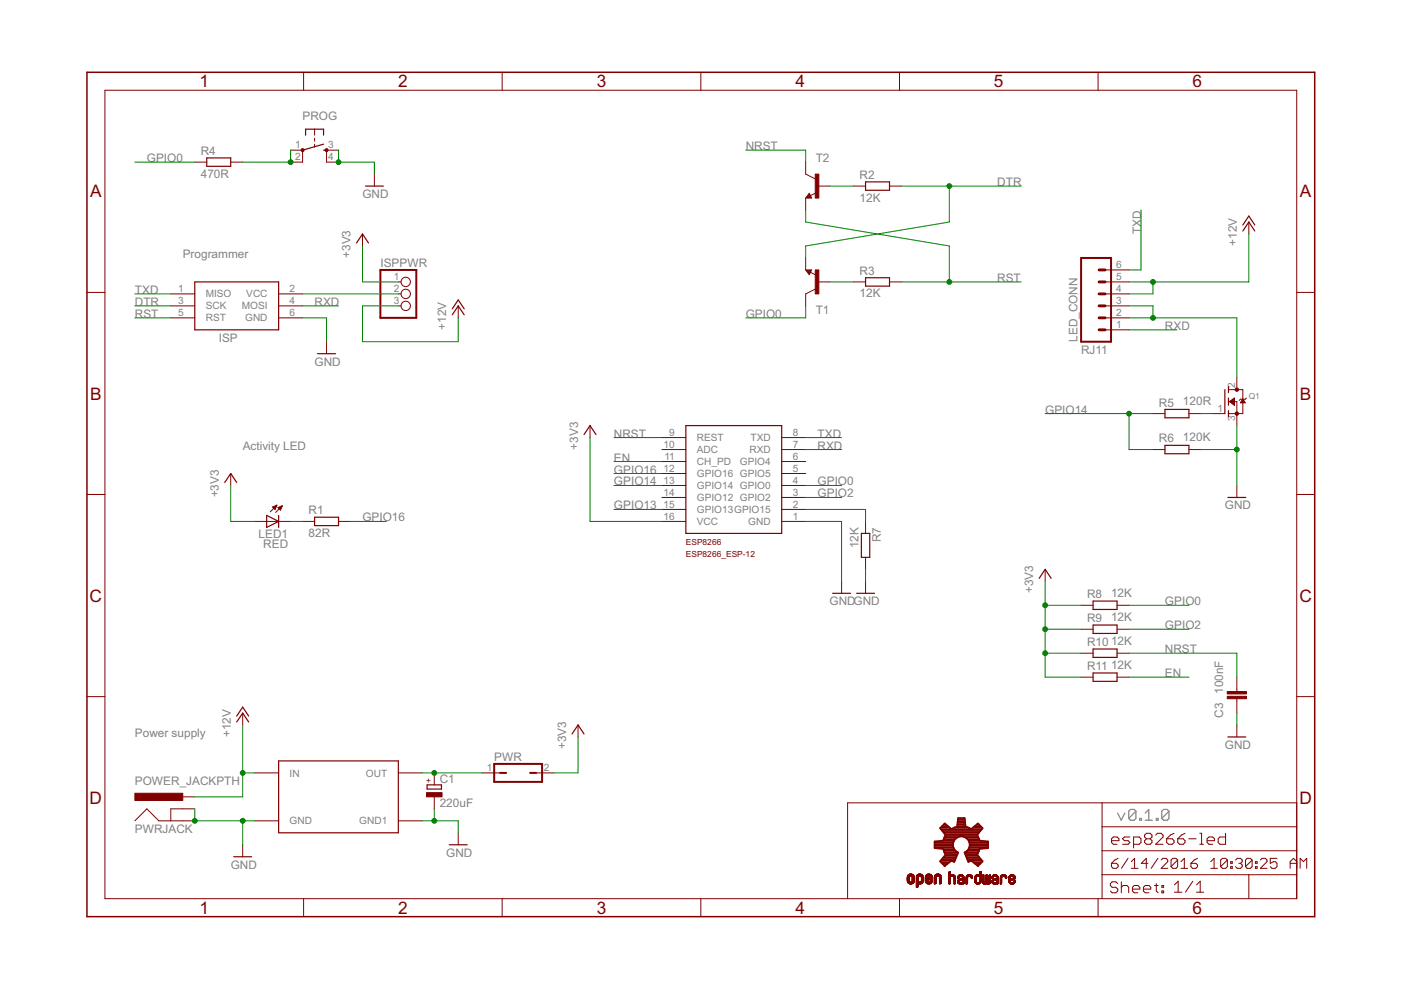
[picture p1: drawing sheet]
<svg xmlns="http://www.w3.org/2000/svg" width="297mm" height="210mm" viewBox="0 0 297 210" stroke-linecap="round" stroke-linejoin="round" font-family="sans-serif">
<path d="M237 172.4l.7 1.5 .8-1.5M240.8 172l-.3-.4h-.8l-.4 .4v1.5M240.8 172v1.5l-.3 .4h-.8l-.4-.4M240.8 172l-1.5 1.5M241.6 173.5h.4v.4h-.4zM242.8 173.9h1.5M242.8 172.4l.8-.8v2.3M245.2 173.5h.3v.4h-.3zM247.8 172l-.3-.4h-.8l-.4 .4v1.5M247.8 172v1.5l-.3 .4h-.8l-.4-.4M247.8 172l-1.5 1.5" fill="none" stroke="#808080" stroke-width=".25"/>
<path d="M80.6 57.2h7.7v10.2h-7.7zM229.2 54.7h6.4v17.8h-6.4zM104.8 162h10.1v3.8h-10.1zM106 163.9h1.3M112.4 163.9h1.3" fill="none" stroke="#800000" stroke-width=".42"/>
<path d="M233 59.8h1.3M233 57.2h1.3M233 64.9h1.3M233 67.4h1.3M233 69.9h1.3M233 62.3h1.3" fill="none" stroke="#800000" stroke-width=".61"/>
<g fill="none" stroke="#800000" stroke-width=".21">
<path d="M22.2 19.1h252.7v171.4h-252.7zM64.4 15.3v3.8M106.5 15.3v3.8M148.6 15.3v3.8M190.7 15.3v3.8M232.8 15.3v3.8M41.3 34.4h2.5M48.9 34.4h2.6M61.6 31.8h2.6v2.6h-2.6M66.7 27.4v1.3M66.7 29.3v.6M66.7 30.6v.6"/>
<path d="M71.8 31.8h-2.6v2.6h2.6M79.4 36.9v2.6M170.8 34.4v2.5l2 1M173.4 39.5h2.5M181 39.5h2.5M188.6 39.5h2.5M76.9 49.6v2.6M84.5 59.8h.5M170.8 57.2h1.3l-.5 1.1zM170.8 42v2.5M170.8 54.7v2.5M171.6 41l.5 1h-1.3z"/>
<path d="M171.8 57.7l1.2 .6M173 40.9l-1.2 .6M173.4 59.8h2.5M181 59.8h2.5M188.6 59.8h2.5M234.3 59.8h5.1M234.3 57.2h5.1M264.8 47.1v2.5M18.4 62h3.8M36.2 67.4h5.1M36.2 64.9h5.1M36.2 62.3h5.1"/>
<path d="M59.1 67.4h5.1M59.1 64.9h5.1M59.1 62.3h5.1M69.2 72.5v2.5M84.5 64.9h.5M84.5 62.3h.5M97.2 64.9v2.5M172.8 61.3l-2 1v2.6M234.3 69.9h5.1M234.3 67.4h5.1M234.3 64.9h5.1M234.3 62.3h5.1"/>
<path d="M274.9 62h3.8M125.1 90.2v2.6M140.3 97.9h5.1M140.3 95.3h5.1M140.3 92.8h5.1M165.7 97.9h5.1M165.7 95.3h5.1M165.7 92.8h5.1M244.5 95.3h2.5M244.5 87.7h2.5M252.1 95.3h2.5M252.1 87.7h2.5"/>
<path d="M257.2 87.7h2.5M260.5 82.6h3v5.1h-3M260.5 85.2h1.7v5M260.7 85.2l1-.8v1.5zM260.8 85.1h.9M260.9 85.3h.8M261 85h.7M261.1 85.4h.6M261.1 84.8h.6M261.2 85.6h.5M261.3 84.7h.4M261.4 85.7h.3"/>
<path d="M261.5 84.6h.2M261.6 85.8h.1M261.6 84.5h.1M261.7 85.9h.1M262.2 80.1v2.5M263.1 85.3h.8M263.1 85.2h.8M263.2 85.1h.6M263.3 85h.4M263.4 84.8h.2M263.5 84.7h.1M263.5 84.6l.5 .8h-1z"/>
<path d="M264.3 84.4l-.3 .2h-1l-.3 .3M18.4 104.8h3.8M48.9 100.4v2.5M54 110.6h7.6M57.8 107.5h.7M57.9 107.6h.6M58 107.8h.4M58.1 107.4h.5M58.2 107.9h.2M58.3 108h.1M58.4 107.3h.2M58.6 107.1h.1"/>
<path d="M58.7 107.1l-1.4 1.4M58.7 107.1l-.9 .4M58.7 107.1l-.4 .9-.5-.5M58.9 107.6h.8M58.9 107.6l.6 .5M59.1 107.8h.5M59.2 107.9h.4M59.2 107.5h.5M59.3 108h.2M59.4 108.1h.1M59.5 107.4h.3M59.8 107.3h.1"/>
<path d="M59.8 107.3l-1.4 1.3M59.8 107.3l-.9 .3M59.8 107.3l-.3 .8M64.2 110.6h2.5M71.8 110.6h2.5M140.3 110.6h5.1M140.3 108h5.1M140.3 105.5h5.1M140.3 102.9h5.1M140.3 100.4h5.1M165.7 110.6h5.1M165.7 108h5.1"/>
<path d="M165.7 105.5h5.1M165.7 102.9h5.1M165.7 100.4h5.1M183.5 110.6v2.5M183.5 118.2v2.5M262.2 102.9v2.6M274.9 104.8h3.8M178.4 123.3v2.5M183.5 123.3v2.5M221.6 120.7v2.6M229.2 128.3h2.6M229.2 133.4h2.6"/>
<path d="M229.2 138.5h2.6M236.8 128.3h2.6M236.8 133.4h2.6M236.8 138.5h2.6M18.4 147.7h3.8M51.5 151.2v2.5M122.6 153.7v2.6M229.2 143.6h2.6M236.8 143.6h2.6M262.2 143.6v3M262.2 148.1v3.1M262.2 153.7v2.6"/>
<path d="M274.9 147.7h3.8M28.6 174l2.5-2.5 2.6 2.5h7.6M38.8 169h2.5M41.3 171.5h-5.1v2.5M51.5 179.1v2.6M54 163.9h5.1M54 174h5.1M84.5 163.9h5M84.5 174h5M92.1 163.9v2.5M92.1 169v2.5M97.2 176.6v2.5"/>
<path d="M102.2 163.9h3.8M113.7 163.9h3.8M233.7 170.2v20.3M233.7 175.3h41.2M235.7 178.2h1.5v-.4l-.4-.3h-.7l-.4 .3v.8l.4 .4h.7M239.6 177.5h-1.2l-.4 .3 .4 .4h.8l.4 .4-.4 .4h-1.2M240.3 179h1.2l.4-.4v-.8l-.4-.3h-1.2v2.3M243.1 177.8l-.4 .4v.4l.4 .4h.8l.3-.4v-.4l-.3-.4M243.1 177.8l-.4-.3v-.4l.4-.4h.8l.3 .4v.4l-.3 .3M243.1 177.8h.8M245 177.1l.4-.4h.8l.4 .4v.4l-1.6 1.5h1.6M247.4 177.8h1.1l.4 .4v.4l-.4 .4h-.7l-.4-.4z"/>
<path d="M248.9 176.7l-.8 .4-.7 .7M249.7 177.8h1.2l.3 .4v.4l-.3 .4h-.8l-.4-.4zM251.2 176.7l-.7 .4-.8 .7M252 177.8h1.6M254.4 179h.8M254.4 176.7h.4v2.3M255.9 178.2h1.6v-.4l-.4-.3h-.8l-.4 .3v.8l.4 .4h.8M259.8 176.7v2.3h-1.1l-.4-.4v-.8l.4-.3h1.1M274.9 170.2h-95.2v20.3M64.4 190.5v3.9M106.5 190.5v3.9M148.6 190.5v3.9"/>
<path d="M190.7 190.5v3.9M192.4 186.7h.3M192.4 186.6h.3M192.4 186.5h.3M192.4 186.4h.3M192.4 186.3h.3M192.4 186.2h.3M192.4 186.1h.3M192.4 186h.3M192.4 186.9l.5 .1M192.4 186.9h.4M192.4 186.8l.4 .1"/>
<path d="M192.4 186.8h.4M192.4 185.9h.4M192.4 187h.6M192.4 187h1.4M192.4 185.7h1.3M192.5 185.6h1.2M192.5 187.1h1.2M192.6 187.2h1.1M192.6 187.2h1M192.6 185.5h1M192.7 187.3h.8M192.7 185.4h.8"/>
<path d="M192.7 185.4h.7M192.8 186h-.4M192.8 185.8h-.4M192.9 187.4h.4M192.9 185.8h-.5M193 185.3h.3M193 185.7h-.6M193.2 185.7h.6M193.3 185.8h.5M193.3 187h.5M193.4 186.9h.4M193.4 185.8h.4"/>
<path d="M193.4 185.9h.4M193.4 186.8h.4M193.4 186.7h.4M193.4 186.6h.4M193.4 186.5h.4M193.4 186.4h.4M193.4 186.3h.4M193.4 186.2h.4M193.4 186.1h.4M193.4 186h.4M193.7 187.1h-1.2M193.8 187h-.6"/>
<path d="M193.8 186.8h-.4M194.3 186.9l.5 .1M194.3 188.1h.1M194.3 187.7h.4M194.3 188h.3M194.3 187.9h.4M194.3 187.8h.4M194.3 187.6h.4M194.3 187.5h.4M194.3 187.4h.4M194.3 187.1h1.3M194.3 187h1.4"/>
<path d="M194.3 187h.6M194.3 186.9h.4M194.3 186.8l.4 .1M194.3 186.8h.4M194.3 186.7h.4M194.3 186.6h.4M194.3 186.5h.4M194.3 186.4h.4M194.3 186.3h.4M194.3 186.2h.4M194.3 186.1h.4M194.3 186h.4"/>
<path d="M194.3 185.9h.4M194.4 185.7h.5M194.4 185.7h1.3M194.4 185.6h1.2M194.5 185.5h1M194.6 188l-.3 .1M194.6 185.4h.8M194.7 187.9l-.4 .1M194.7 185.4h.6M194.7 185.9h-.4M194.8 185.8h-.5M194.8 187.4h.4"/>
<path d="M194.9 185.3h.3M195.1 185.7h.6M195.2 187h.5M195.2 185.8h.5M195.3 185.8h.4M195.3 186.9h.4M195.3 185.9h.4M195.3 186.8h.4M195.3 186h.4M195.4 186.7h.3M195.4 186.6h.3M195.4 186.5h.3"/>
<path d="M195.4 186.4h.3M195.4 186.3h.3M195.4 186.2h.3M195.4 186.1h.3M195.4 186h.3M195.4 187.3l-1.1 .1M195.4 187.3h-1.1M195.5 187.2l-1.2 .1M195.6 187.2h-1.3M195.6 187.1l-1.3 .1M195.7 186.9l-.5 .1M195.7 186.8l-.4 .1"/>
<path d="M196.2 186.8l.4 .1M196.2 186.8h.4M196.2 186.2l1.4 .1M196.2 186.2h.4M196.2 186.1h.4M196.2 186h.4M196.2 185.9h.4M196.2 186.9l.5 .1M196.2 187h.6M196.2 186.9h.4M196.3 187h1.3M196.3 187.1h1.2"/>
<path d="M196.3 185.7h1.3M196.3 185.6h1.2M196.4 185.5h1.1M196.4 187.2h1M196.4 185.5h1M196.5 187.3h.8M196.5 185.4h.8M196.6 185.4h.7M196.6 186h-.4M196.6 186.7h-.4M196.6 185.9h-.4M196.7 185.8h-.5"/>
<path d="M196.7 186.7h-.5M196.7 186.2h.9M196.7 187.4h.4M196.8 185.8h-.6M196.8 185.3h.3M196.8 185.7h-.5M196.8 186.2h.8M196.9 186.6h-.7M197 186.1h.6M197 185.7h.6M197.1 186.5h-.9M197.1 186.1h.5"/>
<path d="M197.1 185.8h.5M197.1 187h.5M197.2 185.8h.4M197.2 186.5h-1M197.2 186h.4M197.2 185.9h.4M197.2 186.8h.4M197.3 186.7h.3M197.3 186.6h.3M197.3 186.4h-1.1M197.4 186.6h.2M197.4 186.4h-1.2"/>
<path d="M197.5 187.2h-1.1M197.5 186.5h.1M197.5 186.3h-1.3M197.6 187h-.5M197.6 186.9h-.4M198.1 186.9h.4M198.1 187.2h.4M198.1 187.1h.4M198.1 187h.4M198.1 186.8h.4M198.1 186.7h.4M198.1 186.6h.4"/>
<path d="M198.1 186.5h.4M198.1 186.4h.4M198.1 186.3h.4M198.1 186.2h.4M198.1 186.1h.4M198.1 186h.4M198.1 185.9h.4M198.1 185.8h.5M198.1 187.4h.1M198.2 185.7h.5M198.2 185.7h1.3M198.2 185.6h1.3"/>
<path d="M198.2 185.6h1.2M198.3 185.5h1.1M198.4 185.5h.9M198.4 187.3l-.3 .1M198.4 185.4h.8M198.5 187.3h-.4M198.5 185.4h.7M198.5 185.9h-.4M198.7 185.8h-.6M198.7 185.3h.3M198.9 185.7h.6M199 185.8h.5"/>
<path d="M199.1 185.8h.5M199.1 185.9h.5M199.2 185.9h.4M199.2 186.9h.4M199.2 187.2h.4M199.2 187.1h.4M199.2 187h.4M199.2 186.8h.4M199.2 186.7h.4M199.2 186.6h.4M199.2 186.5h.4M199.2 186.4h.4"/>
<path d="M199.2 186.3h.4M199.2 186.2h.4M199.2 186.1h.4M199.2 186h.4M199.2 187.4h.1M199.5 187.3l-.3 .1M199.5 187.3h-.3M199.6 187.2l-.4 .1M201.2 187.4h.2M201.2 184.9h.3M201.2 185.4h.3M201.2 186.9h.3"/>
<path d="M201.2 187.3h.3M201.2 187.2h.3M201.2 187.1h.3M201.2 187h.3M201.2 186.8h.3M201.2 186.7h.3M201.2 186.6h.3M201.2 186.5h.3M201.2 186.4h.3M201.2 186.3h.3M201.2 186.2h.3M201.2 186.1h.3"/>
<path d="M201.2 186h.3M201.2 185.9h.3M201.2 185.7h1.2M201.2 185.6h1.2M201.2 185.5l1.1 .1M201.2 185.5h1M201.2 185.3h.3M201.2 185.2h.3M201.2 185.1h.3M201.2 185h.3M201.3 184.8h.2M201.4 184.8h.1"/>
<path d="M201.5 187.3l-.3 .1M201.5 187.2l-.3 .1M201.5 186.1h-.3M201.6 185.9h-.4M201.7 185.5h.5M201.7 185.8h-.5M201.8 185.8h-.6M202 185.8h.5M202.1 185.8h.4M202.2 185.9h.3M202.2 185.9h.4M202.2 186h.4"/>
<path d="M202.3 186.1h.3M202.3 186h.3M202.3 186.9h.3M202.3 187.3h.3M202.3 187.2h.3M202.3 187.1h.3M202.3 187h.3M202.3 186.8h.3M202.3 186.7h.3M202.3 186.6h.3M202.3 186.5h.3M202.3 186.4h.3"/>
<path d="M202.3 186.3h.3M202.3 186.2h.3M202.3 187.5h.1M202.4 187.4h-.1M202.5 185.7h-1.3M202.6 187.3l-.3 .1M203 186.9l.3 .1M203 187h.3M203 186.1h.3M203.1 187.1h.3M203.1 187h.3M203.1 186.2h.1"/>
<path d="M203.1 185.9h.3M203.1 187.1l.8 .1M203.1 187.2h.8M203.1 186.6h.7M203.2 187.3h.7M203.2 185.7h1.1M203.2 185.6h1M203.3 186.5h1.1M203.3 186.2h-.3M203.3 185.6h.9M203.3 186.1l-.3 .1M203.3 186.9h-.3"/>
<path d="M203.3 186l-.2 .1M203.4 187.4h.5M203.4 186.8l-.4 .1M203.4 186h-.3M203.4 185.5h.7M203.4 186.8h-.3M203.4 186.4h1M203.4 187.5h.5M203.4 185.9h-.3M203.5 185.5h.5M203.5 185.8h-.4M203.5 186.7l-.4 .1"/>
<path d="M203.6 186.4h.8M203.6 186.7h-.5M203.6 187.5h.1M203.6 185.8h-.5M203.6 186.3h.8M203.8 186.6h-.7M203.8 186.3h.6M203.8 185.8h.5M203.9 186.2h.5M203.9 185.8h.4M204 186.5h-.8M204 185.9h.4"/>
<path d="M204 186.2h.4M204.1 186.5h.3M204.1 186h.3M204.1 185.9h.3M204.1 186.9h.3M204.1 187.4h.2M204.1 187.3h.3M204.1 187.2h.3M204.1 187.1h.3M204.1 187h.3M204.1 186.8h.3M204.1 186.7h.3"/>
<path d="M204.1 186.6h.3M204.1 186.1h.3M204.3 185.7h-1.1M204.4 187.3l-.3 .1M204.9 186.9h.2M204.9 187.3h.2M204.9 187.2h.2M204.9 187.1h.2M204.9 187h.2M204.9 186.8h.2M204.9 186.7h.2M204.9 186.6h.2"/>
<path d="M204.9 186.5h.2M204.9 186.4h.2M204.9 186.3h.2M204.9 186.2h.2M204.9 186.1h.2M204.9 186h.2M204.9 185.9h.3M204.9 187.5h.1M205 185.7h1.1M205 187.4h-.1M205 185.6h1M205.1 185.6h.9"/>
<path d="M205.1 187.3l-.2 .1M205.2 186h-.3M205.2 185.5h.7M205.2 185.9h-.3M205.3 185.5h.5M205.3 185.8h-.4M205.4 185.8h-.5M205.6 185.8h.5M205.8 185.8h.4M205.8 185.9h.4M205.9 186h.3M205.9 185.9h.3"/>
<path d="M205.9 186l.3 .1M205.9 186.2h.2M205.9 186.1h.3M206.1 185.7h-1.1M206.2 186.1l-.3 .1M206.6 186.8h.3M206.6 186.7h.3M206.6 186.6h.3M206.6 186.5h.3M206.6 186.4h.3M206.6 186.3h.3M206.6 186.2h.3"/>
<path d="M206.6 186.1h.3M206.7 186.8h.2M206.7 186.1h.2M206.7 186.9l.3 .1M206.7 186.9h.2M206.7 187l.4 .1M206.7 187h.3M206.7 187.1h.4M206.7 187.1l1.2 .1M206.8 187.2h1.1M206.8 185.7h1.2M206.9 185.6h1.1"/>
<path d="M206.9 187.3h.9M207 186h-.3M207 185.5h1M207 185.9h-.3M207.1 187.4h.5M207.1 185.9h-.4M207.1 185.5h.5M207.1 187.5h.4M207.1 185.8h-.4M207.2 185.8h-.5M207.3 187.5h.1M207.4 185.8h.6"/>
<path d="M207.6 185.8h.4M207.6 187.1h.4M207.6 185.9h.4M207.7 187h.3M207.7 185.9h.3M207.7 185.4h.3M207.7 186.9h.3M207.7 186.8h.3M207.7 186.7h.3M207.7 186.6h.3M207.7 186.5h.3M207.7 186.4h.3"/>
<path d="M207.7 186.3h.3M207.7 186.2h.3M207.7 186.1h.3M207.7 186h.3M207.7 185.3h.3M207.7 185.2h.3M207.7 185.1h.3M207.7 185h.3M207.7 184.9h.3M207.8 184.8h.2M207.9 184.8h.1M208 187.1h-.5"/>
<path d="M208 187h-.4M208 185.7h-1.2M208.3 186.9l.3 .1M208.3 186.9h.3M208.3 186.8h.3M208.3 186.7h.3M208.3 186.6h.3M208.3 186.5h.3M208.3 186.4h.3M208.3 186.3h.3M208.3 186.2h.3M208.3 186.1h.3"/>
<path d="M208.3 186h.3M208.3 185.9h.3M208.3 185.8h.3M208.3 185.7h.3M208.3 185.6h.3M208.3 187.1l1.7 .1M208.3 187.1h.4M208.3 187h.3M208.3 187.2h1.6M208.4 187.2h1.5M208.4 185.5h.2M208.4 187.3h1.5"/>
<path d="M208.4 187.3h1.4M208.5 185.5h.1M208.5 187.4h.5M208.6 187.5h.4M208.8 187.5h.1M208.9 187.1h.5M209 186.9h.3M209 187l.3 .1M209 187h.3M209 186.8h.3M209 186.7h.3M209 186.6h.3"/>
<path d="M209 186.5h.3M209 186.4h.3M209 186.3h.3M209 186.2h.3M209 186.1h.3M209 186h.3M209 185.9h.3M209 185.8h.3M209 185.7h.3M209 185.6h.3M209.1 185.5h.2M209.2 185.5h.1"/>
<path d="M209.2 187.4h.5M209.3 187.5h.4M209.7 187.1h.3M209.7 187h.3M209.7 186.9h.3M209.7 186.8h.3M209.7 186.7h.3M209.7 186.6h.3M209.7 186.5h.3M209.7 186.4h.3M209.7 186.3h.3M209.7 186.2h.3"/>
<path d="M209.7 186.1h.3M209.7 186h.3M209.7 185.9h.3M209.7 185.8h.3M209.7 185.7h.3M209.7 185.6h.3M209.8 185.5h.2M209.9 185.5h.1M210 187.1h-.4M210.3 186.9h.3M210.3 187h.3M210.3 187.1h.4"/>
<path d="M210.3 186.2h.1M210.3 186.1h.3M210.3 186h.3M210.3 187.1l.8 .1M210.4 187.2h.7M210.4 187.2h.8M210.4 187.3h.8M210.4 185.7h1.1M210.5 187.3h.7M210.5 186.2h-.2M210.5 185.6h1M210.5 186.1l-.2 .1"/>
<path d="M210.5 185.6h.9M210.6 186l-.3 .1M210.6 187.4h.6M210.6 186.8h-.3M210.6 185.9h-.3M210.6 185.5h.7M210.7 186.8h-.4M210.7 186.4h.9M210.7 185.9h-.4M210.7 187.5h.4M210.7 185.5h.5M210.7 185.8h-.3"/>
<path d="M210.8 186.7l-.5 .1M210.8 186.4h.8M210.8 186.7h-.5M210.9 185.8h-.5M210.9 186.3h.7M211 186.6h-.6M211 185.8h.6M211.1 186.3h.5M211.1 186.6h-.7M211.1 186.2h.5M211.2 185.8h.4M211.2 186.5h-.8"/>
<path d="M211.3 185.9h.3M211.3 186.2h.3M211.3 186h.3M211.3 186.9h.3M211.3 187.4h.2M211.3 187.2h.3M211.3 187.1h.3M211.3 187h.3M211.3 186.8h.3M211.3 186.7h.3M211.3 186.6h.3M211.3 186.5h.3"/>
<path d="M211.3 186.1h.3M211.4 187.5h.1M211.5 185.7h-1.1M211.6 187.3l-.3 .1M211.6 187.3h-.3M211.6 186.5h-1.1M212.1 186.9h.3M212.1 187.4h.1M212.1 187.3h.3M212.1 187.2h.3M212.1 187.1h.3M212.1 187h.3"/>
<path d="M212.1 186.8h.3M212.1 186.7h.3M212.1 186.6h.3M212.1 186.5h.3M212.1 186.4h.3M212.1 186.3h.3M212.1 186.2h.3M212.1 186.1h.3M212.1 186h.3M212.1 185.9h.3M212.1 187.5h.1M212.2 185.7h1.2"/>
<path d="M212.2 185.7h1.1M212.3 185.6h1M212.3 185.6h.9M212.4 187.3l-.3 .1M212.4 186h-.3M212.4 185.5h.7M212.5 185.5h.5M212.5 185.9h-.4M212.5 185.8h-.4M212.7 185.8h-.5M212.9 185.8h.5M213 185.8h.4"/>
<path d="M213.1 185.9h.3M213.1 186h.3M213.1 186.1h.3M213.4 186.2h-.2M213.4 186.1l-.2 .1M213.9 186.9l.3 .1M213.9 186.9h.3M213.9 186.8h.3M213.9 186.4h1.2M213.9 186.4h.3M213.9 186.3h.3M213.9 186.2h.3"/>
<path d="M213.9 186.1h.3M213.9 186h.3M213.9 187h.4M214 187.1h.4M214 187.1l1.2 .1M214 185.7h1.2M214 187.2h1.1M214.1 187.2h1M214.1 185.7h1M214.1 185.6h1M214.1 187.3h.9M214.1 185.6h.9"/>
<path d="M214.2 187.3h.8M214.2 185.5h.7M214.2 186.8h-.3M214.2 185.9h-.3M214.3 187.4h.6M214.3 185.9h-.4M214.3 185.5h.5M214.3 186.7l-.4 .1M214.3 185.8h-.3M214.4 187.5h.4M214.4 186.7h-.5M214.5 185.8h-.5"/>
<path d="M214.5 187.5h.1M214.6 186.6h-.7M214.6 186.3h.7M214.7 186.6h-.8M214.7 186.2h.6M214.7 185.8h.5M214.8 186.5h-.9M214.8 186.2h.5M214.8 185.8h.4M214.9 185.9h.3M214.9 187h.3M214.9 186.5h-1"/>
<path d="M214.9 186.1h.4M214.9 186h.3M215 186.9h.3M215 186h.3M215 186.8h.3M215 186.7h.3M215.1 186.7h.2M215.2 186.4h-.8M215.2 187.1h-.4M215.2 187l-.4 .1M215.2 186.3h-.7M215.3 186.9h-.3"/>
<path d="M232.8 190.5v3.9M233.7 185.5h41.2M233.7 180.4h41.2M235.6 183h1.1l.4 .4v.3l-.4 .4h-.7l-.4-.4zM237 187.3l-.4-.3h-.8l-.4 .3v.4l.4 .4h.8l.4 .4v.4l-.4 .4h-.8l-.4-.4M237.1 182l-.7 .4-.8 .6M237.7 187v2.3M237.7 188.1l.4-.4h.8l.4 .4v1.2M239.2 182l-1.4 2.1M239.9 184.1h1.4M239.9 182.7l.7-.7v2.1M240.1 188.5h1.6v-.4l-.4-.4h-.8l-.4 .4v.8l.4 .4h.8"/>
<path d="M242.4 188.5h1.6v-.4l-.4-.4h-.8l-.4 .4v.8l.4 .4h.8M243.4 183h-1.4l1-1v2.1M244.8 187.7h.8M245.2 187.3v1.6l.4 .4M245.5 182l-1.4 2.1M246.2 182.4l.3-.4h.7l.4 .4v.3l-1.4 1.4h1.4M246.3 187.7h.4v.4h-.4zM246.3 188.9h.4v.4h-.4zM249 187.6l.8-.8v2.4M249 189.2h1.6M249.7 182.4v1.3l-.4 .4h-.7l-.3-.4M249.7 182.4l-.4-.4h-.7l-.3 .4v1.3"/>
<path d="M249.7 182.4l-1.4 1.3M250.4 184.1h1.4M250.4 182.7l.7-.7v2.1M252.5 183h1.1l.3 .4v.3l-.3 .4h-.8l-.3-.4zM252.9 186.8l-1.6 2.4M253.7 189.2h1.5M253.7 187.6l.8-.8v2.4M253.9 182l-.7 .4-.7 .6M256.7 184.1h1.4M256.7 182.7l.7-.7v2.1M260.2 182.4v1.3l-.3 .4h-.7l-.4-.4M260.2 182.4l-.3-.4h-.7l-.4 .4v1.3"/>
<path d="M260.2 182.4l-1.4 1.3M260.9 183.7h.4v.4h-.4zM260.9 182.7h.4v.3h-.4zM262 182.4l.3-.4h.7l.4 .4v.3l-.4 .3M262.7 183h.3M263 183l.4 .4v.3l-.4 .4h-.7l-.3-.4M264.8 185.5v5M265.5 182.4v1.3l-.4 .4h-.7l-.3-.4M265.5 182.4l-.4-.4h-.7l-.3 .4v1.3M265.5 182.4l-1.4 1.3M266.2 183.7h.3v.4h-.3zM266.2 182.7h.3v.3h-.3z"/>
<path d="M267.2 182.4l.4-.4h.7l.3 .4v.3l-1.4 1.4h1.4M270.7 182h-1.4v1l.7-.3h.4l.3 .3v.7l-.3 .4h-.7l-.4-.4M273.5 183h1.5M275 182.7l-.8-.7-.7 .7v1.4M275.7 184.1v-2.1l.7 .7 .7-.7v2.1"/>
<circle cx="86" cy="59.8" r=".99"/>
<circle cx="86" cy="62.3" r=".99"/>
<circle cx="86" cy="64.9" r=".99"/>
</g>
<g fill="none" stroke="#800000" stroke-width=".25">
<path d="M43.8 33.5h5.1v1.8h-5.1zM64.8 28.7v-1.3h3.8v1.3M68.6 31.8h.6M68.6 30.6l-4.4 1.2M77.5 39.5h3.8M183.5 38.6h5.1v1.7h-5.1zM41.3 59.8h17.8v10.1h-17.8zM75.6 51.5l1.3-1.9 1.2 1.9M171.6 41.5l-.2 .2h.4l-.2-.5-.5 .7h.7M171.8 57.4h-.7l.5 .6 .2-.5h-.4l.2 .2M183.5 58.9h5.1v1.8h-5.1zM263.5 49l1.3-1.9 1.2 1.9"/>
<path d="M263.5 47.7l1.3-1.9 1.2 1.9M67.3 75h3.8M95.9 66.8l1.3-1.9 1.2 1.9M95.9 65.5l1.3-1.9 1.2 1.9M123.8 92.1l1.3-1.9 1.3 1.9M145.4 90.2h20.3v22.9h-20.3zM247 86.8h5.1v1.8h-5.1zM247 94.4h5.1v1.8h-5.1zM259.7 82.6v5.1M260.5 82v1.2M260.5 84.4v1.5M260.5 87.1v1.2"/>
<path d="M47.6 102.3l1.3-1.9 1.3 1.9M56.5 109.3l2.6 1.3-2.6 1.2zM59.1 109.3v2.5M66.7 109.7h5.1v1.7h-5.1zM182.6 113.1h1.8v5.1h-1.8zM260.3 105.5h3.8M176.5 125.8h3.8M181.6 125.8h3.8M220.3 122.6l1.3-1.9 1.3 1.9M231.8 127.4h5v1.8h-5zM231.8 132.5h5v1.8h-5zM231.8 137.6h5v1.8h-5z"/>
<path d="M50.2 153.1l1.3-1.9 1.2 1.9M50.2 151.8l1.3-1.9 1.2 1.9M121.3 155.6l1.3-1.9 1.2 1.9M231.8 142.7h5v1.8h-5zM260.3 156.3h3.8M59.1 161.3h25.4v15.3h-25.4zM90.6 166.4h3v.9h-3zM95.2 179.1h3.9M49.6 181.7h3.8"/>
</g>
<g fill="#800000" stroke="#800000" stroke-width=".21">
<path d="M90.4 168.1h3.3v.9h-3.3z"/>
<path d="M28.6 168.2h10.2v1.5h-10.2z"/>
<path d="M172.8 57.2h.8v5.1h-.8z"/>
<path d="M172.8 36.9h.8v5.1h-.8z"/>
<path d="M260.2 146.6h4.1v.5h-4.1z"/>
<path d="M260.2 147.6h4.1v.5h-4.1z"/>
</g>
<g fill="#800000" stroke="#800000" stroke-width=".21">
<circle cx="64.2" cy="31.8" r=".33"/>
<circle cx="69.2" cy="31.8" r=".33"/>
<circle cx="262.2" cy="87.7" r=".36"/>
<circle cx="262.2" cy="82.6" r=".36"/>
</g>
<path d="M18.4 15.3h260.3v179.1h-260.3z" fill="none" stroke="#800000" stroke-width=".32"/>
<g fill="none" stroke="#800000" stroke-width=".38">
<path d="M198.2 179.7h3.9M198.2 179.3h3.9M198.2 179h3.9M198.2 178.6h3.9M199.4 178.3h2.8M199.4 175.5h2M199.5 175.9h8.6M199.8 175.2h1.2M199.8 176.2h8M200.1 177.9h2.4M200.1 176.6h7.5M200.1 174.8h.4"/>
<path d="M200.2 177.6h2.7M200.4 177.2h6.9M200.4 176.9h6.9M202.3 175.5h3M202.9 175.2h1.8M203 174.8h1.7M203 174.5h1.6M203.1 174.1h1.5M203.1 173.8h1.5M204.7 177.6h2.7M205.2 177.9h2.4M205.4 178.3a1.77 1.77 0 0 1-.9 2.5l.8 2 .6-.3 1.4 1.1 1-1-1.1-1.4 .4-1.2 1.9-.2v-1.4l-1.9-.2-.4-1.2 1.1-1.4-1-1-1.4 1.2-1.2-.5-.2-1.9h-1.4l-.2 1.9-1.2 .5-1.4-1.2-1 1 1.2 1.4-.5 1.2-1.8 .2v1.4l1.8 .2 .5 1.2-1.2 1.4 1 1 1.4-1.1 .6 .3 .8-2-.5-.4-.5-.7"/>
<path d="M205.4 178.3a1.78 1.78 0 0 0-2.3-.8 1.78 1.78 0 0 0-1 2.2M205.4 178.3h2.8M205.5 179.7h4M205.5 178.6h4M205.6 179.3h3.9M205.6 179h3.9M206.2 175.5h2M206.7 175.2h1.2M207.1 174.8h.4M199.5 182.5h2.2M199.5 182.8h1.8M199.7 182.1h2.9"/>
<path d="M199.9 183.2h1M200 180h2.3M200 181.8h2.7M200.1 180.4h2.5M200.2 183.5h.2M200.3 180.7h2.8M200.3 181.4h2.6M200.4 181.1h2.6M201.8 182.5h.6M204.6 180.7h2.8M204.6 181.1h2.6M204.8 181.4h2.5"/>
<path d="M204.9 181.8h2.7M205.1 182.1h2.8M205.1 180.4h2.4M205.2 182.5h.6M205.4 180h2.2M206 182.5h2.2M206.4 182.8h1.7M206.8 183.2h1M207.2 183.5h.2"/>
</g>
<g fill="none" stroke="#008000" stroke-width=".21">
<path d="M28.6 34.4h12.7M61.6 31.8v2.6h-10.1M71.8 31.8v2.6h7.6v2.5M158.1 31.8h12.7v2.6M175.9 39.5h5.1M191.1 39.5h25.4M201.3 39.5v7.6l-30.5 5.1v2.5M76.9 52.2v7.6h7.6M170.8 44.5v2.6l30.5 5.1v7.6M175.9 59.8h5.1M191.1 59.8h25.4M241.9 44.5v12.7h-2.5"/>
<path d="M244.5 59.8v2.5h-5.1M264.8 49.6v10.2h-25.4M28.6 67.4h7.6M28.6 62.3h7.6M28.6 64.9h7.6M64.2 67.4h5v5.1M64.2 62.3h20.3M64.2 64.9h7.6M84.5 64.9h-7.6v7.6h20.3v-5.1M170.8 64.9v2.5h-12.7M239.4 67.4h22.8v12.7M239.4 69.9h10.1"/>
<path d="M239.4 64.9h5.1v2.5M125.1 92.8v17.8h15.2M130.2 92.8h10.1M130.2 97.9h10.1M170.8 95.3h7.6M170.8 92.8h7.6M221.6 87.7h22.9M239.4 87.7v7.6h5.1M254.6 95.3h7.6M254.6 87.7h2.6M262.2 90.2v12.7M48.9 102.9v7.7h5.1"/>
<path d="M61.6 110.6h2.6M74.3 110.6h7.6M130.2 102.9h10.1M130.2 100.4h10.1M130.2 108h10.1M170.8 110.6h7.6v12.7M170.8 108h12.7v2.6M170.8 102.9h7.6M170.8 105.5h7.6M183.5 120.7v2.6M221.6 133.4h7.6M221.6 123.3v20.3h7.6"/>
<path d="M221.6 128.3h7.6M221.6 138.5h7.6M239.4 138.5h22.8v5.1M239.4 133.4h12.7M239.4 128.3h12.7M51.5 153.7v15.3h-10.2M122.6 156.3v7.6h-5.1M239.4 143.6h12.7M262.2 151.2v2.5M41.3 171.5v2.5h12.7M51.5 174v5.1M51.5 163.9h2.5"/>
<path d="M89.5 174h7.7v2.6M89.5 163.9h12.7M92.1 171.5v2.5"/>
</g>
<g fill="#008000" stroke="#008000" stroke-width=".21">
<circle cx="92.1" cy="174" r=".51"/>
<circle cx="71.8" cy="34.4" r=".51"/>
<circle cx="41.3" cy="174" r=".51"/>
<circle cx="51.5" cy="174" r=".51"/>
<circle cx="262.2" cy="95.3" r=".51"/>
<circle cx="221.6" cy="128.3" r=".51"/>
<circle cx="221.6" cy="133.4" r=".51"/>
<circle cx="221.6" cy="138.5" r=".51"/>
<circle cx="201.3" cy="39.5" r=".51"/>
<circle cx="201.3" cy="59.8" r=".51"/>
<circle cx="61.6" cy="34.4" r=".51"/>
<circle cx="92.1" cy="163.9" r=".51"/>
<circle cx="239.4" cy="87.7" r=".51"/>
<circle cx="51.5" cy="163.9" r=".51"/>
<circle cx="244.5" cy="59.8" r=".51"/>
<circle cx="244.5" cy="67.4" r=".51"/>
</g>
<g font-size="4.1" fill="#800000">
<text x="42.3" y="18.5">1</text>
<text x="84.4" y="18.5">2</text>
<text x="126.5" y="18.5">3</text>
<text x="168.6" y="18.5">4</text>
<text x="210.7" y="18.5">5</text>
<text x="252.9" y="18.5">6</text>
<text x="19.1" y="41.9">A</text>
<text x="275.6" y="41.9">A</text>
<text x="19.1" y="84.7">B</text>
<text x="275.6" y="84.7">B</text>
<text x="19" y="127.6">C</text>
<text x="275.5" y="127.6">C</text>
<text x="19" y="170.4">D</text>
<text x="275.5" y="170.4">D</text>
<text x="42.3" y="193.7">1</text>
<text x="84.4" y="193.7">2</text>
<text x="126.5" y="193.7">3</text>
<text x="168.6" y="193.7">4</text>
<text x="210.7" y="193.7">5</text>
<text x="252.9" y="193.7">6</text>
</g>
<g font-size="2.8" fill="#808080">
<text x="64.1" y="25.5">PROG</text>
<text x="31.1" y="34.4">GPIO0</text>
<text x="42.6" y="32.9">R4</text>
<text x="158.1" y="31.8">NRST</text>
<text x="172.9" y="34.4">T2</text>
<text x="42.6" y="37.7">470R</text>
<text x="76.8" y="42">GND</text>
<text x="182.2" y="38">R2</text>
<text x="211.4" y="39.5">DTR</text>
<text x="182.2" y="42.8">12K</text>
<text x="241.9" y="49.6" transform="rotate(-90 241.9 49.6)">TXD</text>
<text x="262.2" y="52.1" transform="rotate(-90 262.2 52.1)">+12V</text>
<text x="38.8" y="54.7">Programmer</text>
<text x="74.3" y="54.7" transform="rotate(-90 74.3 54.7)">+3V3</text>
<text x="80.7" y="56.6">ISPPWR</text>
<text x="182.2" y="58.3">R3</text>
<text x="211.4" y="59.8">RST</text>
<text x="28.6" y="62.3">TXD</text>
<text x="28.6" y="64.8">DTR</text>
<text x="66.7" y="64.8">RXD</text>
<text x="182.2" y="63.1">12K</text>
<text x="28.6" y="67.4">RST</text>
<text x="94.6" y="69.9" transform="rotate(-90 94.6 69.9)">+12V</text>
<text x="158.1" y="67.4">GPIO0</text>
<text x="172.9" y="66.6">T1</text>
<text x="247" y="69.9">RXD</text>
<text x="46.4" y="72.5">ISP</text>
<text x="66.7" y="77.5">GND</text>
<text x="228.5" y="72.5" transform="rotate(-90 228.5 72.5)">LED_CONN</text>
<text x="229.2" y="75">RJ11</text>
<text x="221.6" y="87.7">GPIO14</text>
<text x="245.7" y="86.2">R5</text>
<text x="250.8" y="85.9">120R</text>
<text x="51.5" y="95.3">Activity LED</text>
<text x="122.6" y="95.3" transform="rotate(-90 122.6 95.3)">+3V3</text>
<text x="130.2" y="92.8">NRST</text>
<text x="173.3" y="92.8">TXD</text>
<text x="173.3" y="95.3">RXD</text>
<text x="245.7" y="93.8">R6</text>
<text x="250.8" y="93.5">120K</text>
<text x="130.2" y="100.4">GPIO16</text>
<text x="130.2" y="97.9">EN</text>
<text x="46.4" y="105.5" transform="rotate(-90 46.4 105.5)">+3V3</text>
<text x="130.2" y="102.9">GPIO14</text>
<text x="173.3" y="102.9">GPIO0</text>
<text x="173.3" y="105.5">GPIO2</text>
<text x="65.4" y="113.9">82R</text>
<text x="65.4" y="109.1">R1</text>
<text x="76.8" y="110.6">GPIO16</text>
<text x="130.2" y="108">GPIO13</text>
<text x="259.7" y="108">GND</text>
<text x="54.8" y="114.1">LED1</text>
<text x="55.8" y="116.3">RED</text>
<text x="182" y="116.3" transform="rotate(-90 182 116.3)">12K</text>
<text x="186.8" y="115" transform="rotate(-90 186.8 115)">R7</text>
<text x="219.1" y="125.8" transform="rotate(-90 219.1 125.8)">+3V3</text>
<text x="175.9" y="128.3">GNDGND</text>
<text x="230.5" y="126.8">R8</text>
<text x="230.5" y="131.9">R9</text>
<text x="235.6" y="126.6">12K</text>
<text x="235.6" y="131.6">12K</text>
<text x="247" y="128.3">GPIO0</text>
<text x="230.5" y="137">R10</text>
<text x="235.6" y="136.7">12K</text>
<text x="247" y="133.4">GPIO2</text>
<text x="230.5" y="142.1">R11</text>
<text x="235.6" y="141.8">12K</text>
<text x="247" y="138.5">NRST</text>
<text x="247" y="143.6">EN</text>
<text x="259.3" y="147.1" transform="rotate(-90 259.3 147.1)">100nF</text>
<text x="259.3" y="152.2" transform="rotate(-90 259.3 152.2)">C3</text>
<text x="28.6" y="156.3">Power supply</text>
<text x="48.9" y="156.3" transform="rotate(-90 48.9 156.3)">+12V</text>
<text x="104.8" y="161.3">PWR</text>
<text x="120" y="158.8" transform="rotate(-90 120 158.8)">+3V3</text>
<text x="259.7" y="158.8">GND</text>
<text x="28.6" y="166.4">POWER_JACKPTH</text>
<text x="93.2" y="165.9">C1</text>
<text x="93.2" y="171">220uF</text>
<text x="28.6" y="176.6">PWRJACK</text>
<text x="48.9" y="184.2">GND</text>
<text x="94.6" y="181.7">GND</text>
</g>
<g font-size="2.4" fill="#808080">
<text x="62.6" y="31.5">1</text>
<text x="62.6" y="34">2</text>
<text x="69.6" y="31.5">3</text>
<text x="69.6" y="34">4</text>
<text x="83.5" y="59.4">1</text>
<text x="236.6" y="59.4">5</text>
<text x="236.6" y="56.9">6</text>
<text x="37.8" y="62">1</text>
<text x="37.8" y="64.5">3</text>
<text x="43.6" y="63.1">MISO</text>
<text x="43.6" y="65.6">SCK</text>
<text x="51.3" y="65.6">MOSI</text>
<text x="52.2" y="63.1">VCC</text>
<text x="61.4" y="64.5">4</text>
<text x="61.4" y="62">2</text>
<text x="83.5" y="62">2</text>
<text x="83.5" y="64.5">3</text>
<text x="236.6" y="64.5">3</text>
<text x="236.6" y="62">4</text>
<text x="37.8" y="67">5</text>
<text x="43.6" y="68.1">RST</text>
<text x="52" y="68.1">GND</text>
<text x="61.4" y="67">6</text>
<text x="236.6" y="69.6">1</text>
<text x="236.6" y="67">2</text>
<text x="261.9" y="82.3" transform="rotate(-90 261.9 82.3)">2</text>
<text x="258.2" y="87.3">1</text>
<text x="261.9" y="89.2" transform="rotate(-90 261.9 89.2)">3</text>
<text x="140.7" y="95">10</text>
<text x="141.9" y="92.4">9</text>
<text x="147.8" y="93.5">REST</text>
<text x="159.1" y="93.5">TXD</text>
<text x="168.1" y="95">7</text>
<text x="168.1" y="92.4">8</text>
<text x="140.7" y="100">12</text>
<text x="140.9" y="97.5">11</text>
<text x="147.8" y="96.1">ADC</text>
<text x="147.8" y="98.6">CH_PD</text>
<text x="147.8" y="101.2">GPIO16 GPIO5</text>
<text x="156.9" y="98.6">GPIO4</text>
<text x="158.9" y="96.1">RXD</text>
<text x="168.1" y="100">5</text>
<text x="168.1" y="97.5">6</text>
<text x="140.7" y="102.6">13</text>
<text x="140.7" y="105.1">14</text>
<text x="140.7" y="107.7">15</text>
<text x="147.8" y="103.7">GPIO14 GPIO0</text>
<text x="147.8" y="106.2">GPIO12 GPIO2</text>
<text x="168.1" y="107.7">2</text>
<text x="168.1" y="105.1">3</text>
<text x="168.1" y="102.6">4</text>
<text x="140.7" y="110.2">16</text>
<text x="147.8" y="108.8">GPIO13GPIO15</text>
<text x="147.8" y="111.3">VCC</text>
<text x="158.6" y="111.3">GND</text>
<text x="168.1" y="110.2">1</text>
<text x="61.4" y="164.6">IN</text>
<text x="77.6" y="164.6">OUT</text>
<text x="103.2" y="163.5">1</text>
<text x="115.3" y="163.5">2</text>
<text x="61.4" y="174.8">GND</text>
<text x="76.2" y="174.8">GND1</text>
</g>
<text font-size="2" fill="#808080" x="264.8" y="84.5">Q1</text>
<g font-size="2" fill="#800000">
<text x="145.4" y="118.2">ESP8266_ESP-12</text>
<text x="145.4" y="115.6">ESP8266</text>
<text x="91.5" y="166" transform="rotate(-90 91.5 166)">+</text>
</g>
</svg>
